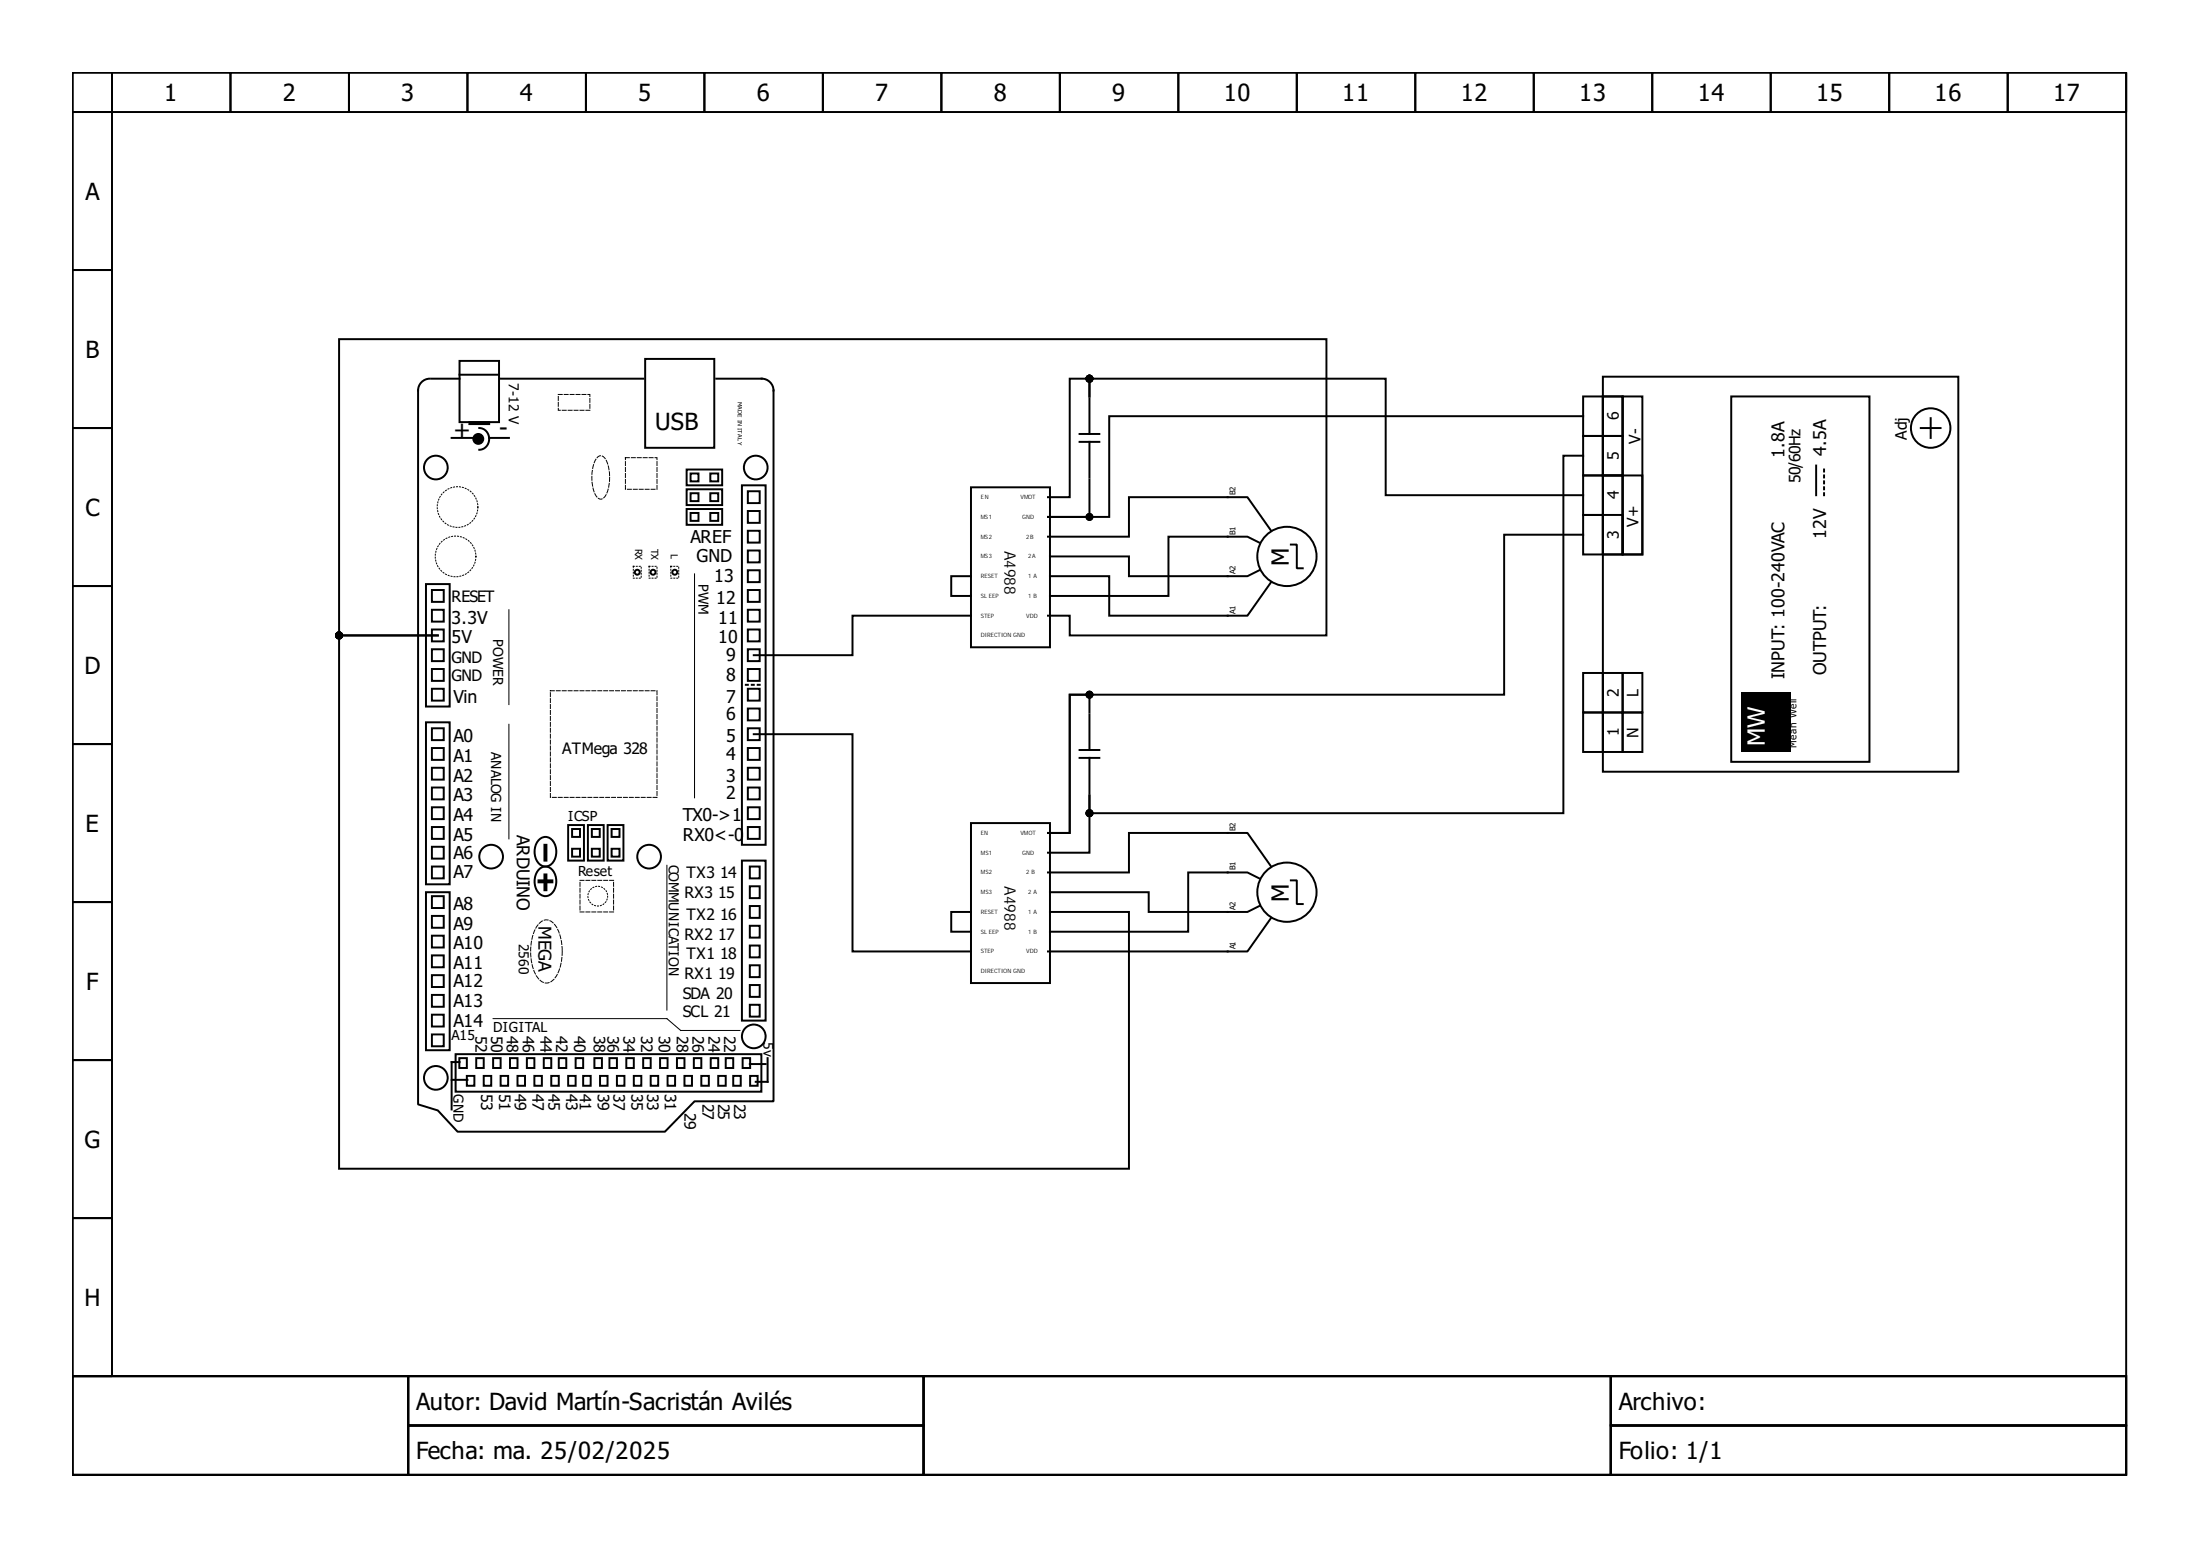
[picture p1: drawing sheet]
<svg xmlns="http://www.w3.org/2000/svg" width="297mm" height="210mm" viewBox="0 0 297 210" stroke-linecap="round" stroke-linejoin="round" font-family="sans-serif">
<g fill="none" stroke="#000" stroke-width=".27">
<path d="M9.8 9.8h277.3v176h-277.3zM9.8 9.8h5.3v5.3h-5.3zM9.8 15.1h5.3v21.4h-5.3zM15.1 9.8h16v5.3h-16zM31.1 9.8h16v5.3h-16zM47.1 9.8h16v5.3h-16zM63.1 9.8h16v5.3h-16zM79.1 9.8h16v5.3h-16zM95.1 9.8h16v5.3h-16zM111.1 9.8h16v5.3h-16zM127.1 9.8h16v5.3h-16zM143.1 9.8h16v5.3h-16z"/>
<path d="M159.1 9.8h16v5.3h-16zM175.1 9.8h16v5.3h-16zM191.1 9.8h16v5.3h-16zM207.1 9.8h16v5.3h-16zM223.1 9.8h16v5.3h-16zM239.1 9.8h16v5.3h-16zM255.1 9.8h16v5.3h-16zM271.1 9.8h16v5.3h-16zM9.8 36.5h5.3v21.3h-5.3zM9.8 57.8h5.3v21.3h-5.3zM58 51.1a1.6 1.6 0 0 0-1.6 1.6v96.4l2.7 .8 2.7 2.9h28l4-4.1h10.6v-96a1.6 1.6 0 0 0-1.6-1.6h-6.1M58.3 51.1h3.7"/>
<path d="M61 59.1h2.9M62 48.7h5.4v8.3h-5.4zM62 50.6h5.4M63.4 57h2.6v.2h-2.6zM64.7 57.8a1.47 1.47 0 0 1 1.3 1.4 1.47 1.47 0 0 1-1.3 1.5M66 59.1h2.7M67.6 51.1h19.2M87.1 48.4h9.3v12h-9.3zM145.8 58.6h2.6M145.8 59.6h2.6M147.1 53.8v4.8M147.1 59.6v4.8"/>
<path d="M9.8 79.1h5.3v21.3h-5.3zM57.5 78.8h3.2v16.6h-3.2zM58.3 79.6h1.6v1.6h-1.6zM92.7 66h4.8v2.2h-4.8zM92.7 63.4h4.8v2.1h-4.8zM92.7 68.7h4.8v2.1h-4.8zM93.2 66.6h1.1v1h-1.1zM93.2 69.2h1.1v1.1h-1.1zM93.2 63.9h1.1v1.1h-1.1zM95.9 63.9h1.1v1.1h-1.1zM95.9 66.6h1.1v1h-1.1zM95.9 69.2h1.1v1.1h-1.1z"/>
<path d="M100.2 65.5h3.2v48.5h-3.2zM101 69h1.6v1.6h-1.6zM101 71.6h1.6v1.6h-1.6zM101 66.3h1.6v1.6h-1.6zM101 77h1.6v1.6h-1.6zM101 79.6h1.6v1.6h-1.6zM101 74.3h1.6v1.6h-1.6zM131.1 65.8h10.7v21.6h-10.7zM165.8 72.4h2.6l1.6 .8M165.8 67.1h2.6l3.2 4.5M170 77l-1.6 .8h-2.6M171.6 78.6l-3.2 4.5h-2.6"/>
<path d="M174.3 73.5h.8v3.2h.8M57.5 97.5h3.2v21.9h-3.2zM58.3 82.3h1.6v1.6h-1.6zM58.3 85h1.6v1.6h-1.6zM58.3 98.3h1.6v1.6h-1.6zM58.3 90.3h1.6v1.6h-1.6zM58.3 93h1.6v1.6h-1.6zM58.3 87.6h1.6v1.6h-1.6zM101 98.3h1.6v1.6h-1.6zM101 95.6h1.6v1.6h-1.6zM101 93h1.6v1.6h-1.6zM101 90.3h1.6v1.6h-1.6z"/>
<path d="M101 85h1.6v1.6h-1.6zM101 87.6h1.6v1.6h-1.6zM101 82.3h1.6v1.6h-1.6zM147.1 96.4v4.8M9.8 100.4h5.3v21.4h-5.3zM58.3 117h1.6v1.6h-1.6zM58.3 114.3h1.6v1.6h-1.6zM58.3 101h1.6v1.6h-1.6zM58.3 106.3h1.6v1.6h-1.6zM58.3 109h1.6v1.6h-1.6zM58.3 103.6h1.6v1.6h-1.6zM58.3 111.6h1.6v1.6h-1.6z"/>
<path d="M72.7 118.8h1.9v.3h-1.9zM72.9 117.2a1.28 1.28 0 0 1 2 .8 2.3 2.3 0 0 1-.9 2.9 1.48 1.48 0 0 1-1.8-1.4 2.4 2.4 0 0 1 .7-2.3zM72.9 113.2a1.28 1.28 0 0 1 2 .8 2.3 2.3 0 0 1-.9 2.9 1.48 1.48 0 0 1-1.8-1.4 2.4 2.4 0 0 1 .7-2.3zM73.5 118h.3v2.2h-.3zM73.5 114h.3v2.2h-.3zM76.7 111.4h2.1v4.8h-2.1zM77.2 114.6h1.1v1h-1.1zM77.2 111.9h1.1v1.1h-1.1zM79.4 111.4h2.1v4.8h-2.1zM79.9 114.6h1.1v1h-1.1zM79.9 111.9h1.1v1.1h-1.1zM82 111.4h2.2v4.8h-2.2z"/>
<path d="M82.6 111.9h1v1.1h-1zM82.6 114.6h1v1h-1zM100.2 116.2h3.2v21.6h-3.2zM101 101h1.6v1.6h-1.6zM101 103.6h1.6v1.6h-1.6zM101 109h1.6v1.6h-1.6zM101 111.6h1.6v1.6h-1.6zM101 106.3h1.6v1.6h-1.6zM101.2 117h1.4v1.6h-1.4zM101.2 119.6h1.4v1.6h-1.4zM131.1 111.1h10.7v21.6h-10.7zM145.8 102.3h2.6"/>
<path d="M145.8 101.2h2.6M147.1 102.3v4.8M165.8 117.8h2.6l1.6 .8M165.8 112.4h2.6l3.2 4.6M174.3 118.8h.8v3.2h.8M9.8 121.8h5.3v21.3h-5.3zM57.5 120.4h3.2v21.4h-3.2zM58.3 123.6h1.6v1.6h-1.6zM58.3 137h1.6v1.6h-1.6zM58.3 134.3h1.6v1.6h-1.6zM58.3 129h1.6v1.6h-1.6zM58.3 126.3h1.6v1.6h-1.6z"/>
<path d="M58.3 131.6h1.6v1.6h-1.6zM58.3 139.6h1.6v1.6h-1.6zM58.3 121h1.6v1.6h-1.6zM101.2 135.6h1.4v1.6h-1.4zM101.2 122.3h1.4v1.6h-1.4zM101.2 133h1.4v1.6h-1.4zM101.2 127.6h1.4v1.6h-1.4zM101.2 125h1.4v1.6h-1.4zM101.2 130.3h1.4v1.6h-1.4zM170 122.3l-1.6 .8h-2.6M171.6 123.9l-3.2 4.5h-2.6M9.8 143.1h5.3v21.3h-5.3z"/>
<path d="M61 145.8h2.1M61.5 142.3h41.3v5.1h-41.3zM62 142.8h1v1.4h-1zM62 143.4h-1v6.4M63 145.2h1v1.4h-1zM64.3 142.8h1v1.4h-1zM65.3 145.2h1v1.4h-1zM66.6 142.8h1v1.4h-1zM67.6 145.2h1v1.4h-1zM68.9 142.8h1v1.4h-1zM69.9 145.2h1v1.4h-1zM71.1 142.8h1.1v1.4h-1.1z"/>
<path d="M72.2 145.2h1v1.4h-1zM73.4 142.8h1v1.4h-1zM74.4 145.2h1v1.4h-1zM75.4 142.8h1.1v1.4h-1.1zM76.7 145.2h1v1.4h-1zM77.7 142.8h1v1.4h-1zM78.7 145.2h1v1.4h-1zM80.3 142.8h1v1.4h-1zM81 145.2h1v1.4h-1zM82.3 142.8h1v1.4h-1zM83.3 145.2h1v1.4h-1zM84.6 142.8h1v1.4h-1z"/>
<path d="M85.6 145.2h1v1.4h-1zM86.8 142.8h1.1v1.4h-1.1zM87.9 145.2h1v1.4h-1zM89.1 142.8h1v1.4h-1zM90.1 145.2h1v1.4h-1zM91.4 142.8h1v1.4h-1zM92.4 145.2h1v1.4h-1zM93.7 142.8h1v1.4h-1zM94.7 145.2h1v1.4h-1zM96 142.8h1v1.4h-1zM97 145.2h1v1.4h-1zM98 142.8h1v1.4h-1z"/>
<path d="M99 145.2h1v1.4h-1zM100.3 142.8h1v1.4h-1zM101.2 143.6h2.2M101.3 145.2h1v1.4h-1zM103.6 142.8v3.2h-1.6M9.8 164.4h5.3v21.4h-5.3zM9.8 185.8h277.3v13.3h-277.3zM9.8 185.8h45.3v13.3h-45.3zM55.1 185.8h69.6v6.6h-69.6zM55.1 192.4h69.6v6.7h-69.6zM124.7 185.8h92.8v13.3h-92.8zM217.5 185.8h69.6v6.6h-69.6z"/>
<path d="M217.5 192.4h69.6v6.7h-69.6z"/>
<circle cx="58.8" cy="63.1" r="1.6"/>
<circle cx="86" cy="77.2" r=".33"/>
<circle cx="88.2" cy="77.2" r=".33"/>
<circle cx="91.1" cy="77.2" r=".33"/>
<circle cx="102" cy="63.1" r="1.6"/>
<circle cx="173.8" cy="75.1" r="4"/>
<circle cx="66.3" cy="115.6" r="1.6"/>
<circle cx="87.6" cy="115.6" r="1.6"/>
<circle cx="101.8" cy="139.9" r="1.6"/>
<circle cx="173.8" cy="120.4" r="4"/>
<circle cx="58.8" cy="145.5" r="1.6"/>
</g>
<path d="M75.4 53.2h4.2v2.2h-4.2zM80.8 61.6l.3-.1a1.58 1.58 0 0 1 1 1.5 5.8 5.8 0 0 1-.4 4l-.3 .3-.3 .1a1.58 1.58 0 0 1-1-1.5 5.8 5.8 0 0 1 .4-4zM84.4 61.8h4.3v4.2h-4.3zM74.3 93.2h14.4v14.4h-14.4zM78.3 118.8h4.5v4.3h-4.5zM72.9 124.5a1.28 1.28 0 0 1 2.1 .4 7.1 7.1 0 0 1 0 7.1 1.34 1.34 0 0 1-2.4 0 7.1 7.1 0 0 1 0-7.1z" fill="none" stroke="#000" stroke-width=".14" stroke-dasharray=".5 .3"/>
<path d="M93.8 77.5v30.2M68.7 82.3v12.8M68.7 97.8v15.4M90 116.8v19.5M66.6 137.5h23.4l1.9 1.6h8" fill="none" stroke="#000" stroke-width=".14"/>
<g fill="none" stroke="#000" stroke-width=".14" stroke-dasharray=".1 .3">
<path d="M85.5 76.4h1.1v1.6h-1.1zM87.6 76.4h1.1v1.6h-1.1zM90.6 76.4h1v1.6h-1z"/>
<circle cx="61.5" cy="75.1" r="2.75"/>
<circle cx="61.8" cy="68.4" r="2.75"/>
<circle cx="80.7" cy="121" r="1.33"/>
</g>
<path d="M100.7 92.4h2.1" fill="none" stroke="#000" stroke-width=".27" stroke-dasharray=".3 .5"/>
<circle cx="64.6" cy="59.2" r=".67" fill="#000" stroke="#000" stroke-width=".27"/>
<path d="M216.4 50.8h48v53.4h-48z" fill-rule="evenodd" fill="#fff" stroke="#000" stroke-width=".27"/>
<g fill="none" stroke="#000" stroke-width=".27">
<path d="M213.8 53.5h2.6v5.3h-2.6zM213.8 58.8h2.6v5.4h-2.6zM213.8 56.2h-64v13.6h-8.3h5.6v-5.1M216.4 58.8h2.7v5.4h-2.7zM216.4 53.5h2.7v10.7h-2.7zM216.4 53.5h2.7v5.3h-2.7zM219.1 53.5h2.6v21.3h-2.6zM233.7 53.5h18.7v49.3h-18.7zM259.3 57.8h2.7M260.7 56.4v2.7M131.1 77.8h-2.7v2.6h2.7M141.8 75.1h10.6v2.7h13.4"/>
<path d="M141.8 77.8h8v5.3h16M165.8 67.1h-13.4v5.3h-10.9M165.8 72.4h-8v8h-16M213.8 69.5h2.6v5.3h-2.6zM213.8 64.2h2.6v5.3h-2.6zM213.8 61.5h-2.7v48.3h-64v-2.4v7.7h-5.6M213.8 72.2h-10.7v21.6h-58.7v18.6h-2.9h2.9v-18.6h2.7v2.4M213.8 66.8h-26.7v-15.7h-40v2.4v-2.4h-2.7v16h-2.9M216.4 64.2h2.7v10.6h-2.7zM216.4 69.5h2.7v5.3h-2.7zM219.1 64.2h2.6v10.6h-2.6zM245.2 62.8v4"/>
<path d="M101.8 99.1h13.3v29.3h16M131.1 83.1h-16v5.3h-13.3M141.5 83.1h2.9v2.7h34.7v-40h-133.3v40h13.3h-13.3v72h106.6v-29.4h-10.9M213.8 90.8h2.6v5.4h-2.6zM213.8 96.2h2.6v5.3h-2.6zM216.4 90.8h2.7v5.4h-2.7zM216.4 96.2h2.7v5.3h-2.7zM219.1 96.2h2.6v5.3h-2.6zM219.1 90.8h2.6v5.4h-2.6zM165.8 112.4h-13.4v5.4h-10.9M165.8 117.8h-5.4v8h-18.6M131.1 123.1h-2.7v2.7h2.7"/>
<path d="M141.8 123.1h10.6v5.3h13.4M141.8 120.4h13.3v2.7h10.7"/>
<circle cx="260.7" cy="57.8" r="2.67"/>
</g>
<path d="M246.3 66.8v-4" fill="none" stroke="#000" stroke-width=".27" stroke-dasharray=".3 .5"/>
<path d="M235.1 93.5h6.6v8h-6.6z" fill-rule="evenodd" fill="#000"/>
<g fill="#000" stroke="#000" stroke-width=".27">
<circle cx="147.1" cy="51.1" r=".4"/>
<circle cx="147.1" cy="69.8" r=".4"/>
<circle cx="45.8" cy="85.8" r=".4"/>
<circle cx="147.1" cy="93.8" r=".4"/>
<circle cx="147.1" cy="109.8" r=".4"/>
</g>
<g font-size="3.2">
<text x="22.2" y="13.7">1</text>
<text x="38.2" y="13.7">2</text>
<text x="54.2" y="13.7">3</text>
<text x="70.2" y="13.7">4</text>
<text x="86.2" y="13.7">5</text>
<text x="102.2" y="13.7">6</text>
<text x="118.2" y="13.7">7</text>
<text x="134.2" y="13.7">8</text>
<text x="150.2" y="13.7">9</text>
<text x="165.2" y="13.7">10</text>
<text x="181.2" y="13.7">11</text>
<text x="197.2" y="13.7">12</text>
<text x="213.2" y="13.7">13</text>
<text x="229.2" y="13.7">14</text>
<text x="245.2" y="13.7">15</text>
<text x="261.2" y="13.7">16</text>
<text x="277.2" y="13.7">17</text>
<text x="11.5" y="27">A</text>
<text x="11.5" y="48.3">B</text>
<text x="61.2" y="59.1">+</text>
<text x="67.4" y="58.8">-</text>
<text x="88.4" y="58">USB</text>
<text x="11.5" y="69.6">C</text>
<text x="174" y="76.4" transform="rotate(-90 174 76.4)">M</text>
<text x="11.4" y="91">D</text>
<text x="11.5" y="112.3">E</text>
<text x="174" y="121.8" transform="rotate(-90 174 121.8)">M</text>
<text x="11.7" y="133.6">F</text>
<text x="11.4" y="155">G</text>
<text x="11.4" y="176.3">H</text>
<text x="56.2" y="190.3">Autor: David Martín-Sacristán Avilés</text>
<text x="218.6" y="190.3">Archivo:</text>
<text x="56.2" y="197">Fecha: ma. 25/02/2025</text>
<text x="218.6" y="197">Folio: 1/1</text>
</g>
<g font-size="3.2" fill="#fff">
<text x="238.3" y="100.7" transform="rotate(-90 238.3 100.7)">MW</text>
<text x="241.2" y="97.2" transform="rotate(-90 241.2 97.2)">X Devices</text>
</g>
<g font-size="2.4">
<text x="240.9" y="61.8" transform="rotate(-90 240.9 61.8)">1.8A</text>
<text x="246.5" y="61.5" transform="rotate(-90 246.5 61.5)">4.5A</text>
<text x="93.2" y="73.2">AREF</text>
<text x="94" y="75.9">GND</text>
<text x="246.5" y="72.7" transform="rotate(-90 246.5 72.7)">12V</text>
<text x="96.4" y="78.6">13</text>
<text x="96.7" y="81.5">12</text>
<text x="61" y="84.2">3.3V</text>
<text x="61" y="86.8">5V</text>
<text x="97" y="86.8">10</text>
<text x="97" y="84.2">11</text>
<text x="98" y="89.2">9</text>
<text x="61.2" y="94.8">Vin</text>
<text x="98" y="91.9">8</text>
<text x="98" y="94.8">7</text>
<text x="240.9" y="91.6" transform="rotate(-90 240.9 91.6)">INPUT: 100-240VAC</text>
<text x="246.5" y="91.1" transform="rotate(-90 246.5 91.1)">OUTPUT:</text>
<text x="61.2" y="100.2">A0</text>
<text x="98" y="100.2">5</text>
<text x="98" y="97.2">6</text>
<text x="61.2" y="105.5">A2</text>
<text x="61.2" y="102.8">A1</text>
<text x="98" y="102.6">4</text>
<text x="98" y="105.5">3</text>
<text x="98" y="107.9">2</text>
<text x="61.2" y="113.5">A5</text>
<text x="61.2" y="110.8">A4</text>
<text x="61.2" y="108.2">A3</text>
<text x="69.8" y="112.7" transform="rotate(90 69.8 112.7)">ARDUINO</text>
<text x="92.2" y="110.8">TX0-&gt;1</text>
<text x="92.2" y="113.5">RX0&lt;-0</text>
<text x="61.2" y="115.9">A6</text>
<text x="61.2" y="118.6">A7</text>
<text x="61.2" y="125.5">A9</text>
<text x="61.2" y="122.8">A8</text>
<text x="72.7" y="125" transform="rotate(90 72.7 125)">MEGA</text>
<text x="61.2" y="130.8">A11</text>
<text x="61.2" y="128.2">A10</text>
<text x="61.2" y="133.2">A12</text>
<text x="61.2" y="135.9">A13</text>
<text x="61.2" y="138.6">A14</text>
</g>
<g font-size="2.1">
<text x="218.6" y="56.7" transform="rotate(-90 218.6 56.7)">6</text>
<text x="221.5" y="59.9" transform="rotate(-90 221.5 59.9)">V-</text>
<text x="257.5" y="59.4" transform="rotate(-90 257.5 59.4)">Adj</text>
<text x="218.6" y="62" transform="rotate(-90 218.6 62)">5</text>
<text x="243.1" y="65.2" transform="rotate(-90 243.1 65.2)">50/60Hz</text>
<text x="218.6" y="67.4" transform="rotate(-90 218.6 67.4)">4</text>
<text x="221.2" y="71.1" transform="rotate(-90 221.2 71.1)">V+</text>
<text x="135.6" y="74.3" transform="rotate(90 135.6 74.3)">A4988</text>
<text x="218.6" y="72.7" transform="rotate(-90 218.6 72.7)">3</text>
<text x="61" y="81.2">RESET</text>
<text x="61" y="89.5">GND</text>
<text x="61" y="91.9">GND</text>
<text x="218.6" y="94" transform="rotate(-90 218.6 94)">2</text>
<text x="221.2" y="94" transform="rotate(-90 221.2 94)">L</text>
<text x="75.9" y="101.8">ATMega 328</text>
<text x="218.6" y="99.4" transform="rotate(-90 218.6 99.4)">1</text>
<text x="221.2" y="99.6" transform="rotate(-90 221.2 99.6)">N</text>
<text x="92.7" y="118.6">TX3</text>
<text x="97.2" y="118.6">14</text>
<text x="135.6" y="119.6" transform="rotate(90 135.6 119.6)">A4988</text>
<text x="92.4" y="121.2">RX3</text>
<text x="92.7" y="124.2">TX2</text>
<text x="97" y="121.2">15</text>
<text x="97.2" y="124.2">16</text>
<text x="92.4" y="126.8">RX2</text>
<text x="92.7" y="129.5">TX1</text>
<text x="97" y="126.8">17</text>
<text x="97.2" y="129.5">18</text>
<text x="92.2" y="134.8">SDA 20</text>
<text x="92.2" y="137.2">SCL 21</text>
<text x="92.4" y="132.2">RX1</text>
<text x="97" y="132.2">19</text>
<text x="64.2" y="139.9" transform="rotate(90 64.2 139.9)">52</text>
<text x="66.3" y="139.9" transform="rotate(90 66.3 139.9)">50</text>
<text x="68.4" y="139.9" transform="rotate(90 68.4 139.9)">48</text>
<text x="70.6" y="139.9" transform="rotate(90 70.6 139.9)">46</text>
<text x="73" y="139.9" transform="rotate(90 73 139.9)">44</text>
<text x="75.1" y="139.9" transform="rotate(90 75.1 139.9)">42</text>
<text x="77.5" y="139.9" transform="rotate(90 77.5 139.9)">40</text>
<text x="80.2" y="139.9" transform="rotate(90 80.2 139.9)">38</text>
<text x="82" y="139.9" transform="rotate(90 82 139.9)">36</text>
<text x="84.2" y="139.9" transform="rotate(90 84.2 139.9)">34</text>
<text x="86.6" y="139.9" transform="rotate(90 86.6 139.9)">32</text>
<text x="89" y="139.9" transform="rotate(90 89 139.9)">30</text>
<text x="91.4" y="139.9" transform="rotate(90 91.4 139.9)">28</text>
<text x="93.5" y="139.9" transform="rotate(90 93.5 139.9)">26</text>
<text x="95.6" y="139.9" transform="rotate(90 95.6 139.9)">24</text>
<text x="97.8" y="139.9" transform="rotate(90 97.8 139.9)">22</text>
<text x="65" y="147.6" transform="rotate(90 65 147.6)">53</text>
<text x="67.4" y="147.6" transform="rotate(90 67.4 147.6)">51</text>
<text x="69.5" y="147.6" transform="rotate(90 69.5 147.6)">49</text>
<text x="71.9" y="147.6" transform="rotate(90 71.9 147.6)">47</text>
<text x="74" y="147.6" transform="rotate(90 74 147.6)">45</text>
<text x="76.4" y="147.6" transform="rotate(90 76.4 147.6)">43</text>
<text x="78.3" y="147.6" transform="rotate(90 78.3 147.6)">41</text>
<text x="80.7" y="147.6" transform="rotate(90 80.7 147.6)">39</text>
<text x="82.8" y="147.6" transform="rotate(90 82.8 147.6)">37</text>
<text x="85.2" y="147.6" transform="rotate(90 85.2 147.6)">35</text>
<text x="87.4" y="147.6" transform="rotate(90 87.4 147.6)">33</text>
<text x="89.8" y="147.6" transform="rotate(90 89.8 147.6)">31</text>
<text x="94.8" y="149" transform="rotate(90 94.8 149)">27</text>
<text x="97" y="149" transform="rotate(90 97 149)">25</text>
<text x="99.1" y="149" transform="rotate(90 99.1 149)">23</text>
<text x="92.4" y="150.3" transform="rotate(90 92.4 150.3)">29</text>
</g>
<g font-size="1.9">
<text x="68.7" y="51.6" transform="rotate(90 68.7 51.6)">7-12 V</text>
<text x="94.3" y="78.8" transform="rotate(90 94.3 78.8)">PWM</text>
<text x="66.6" y="86.3" transform="rotate(90 66.6 86.3)">POWER</text>
<text x="66.3" y="101.5" transform="rotate(90 66.3 101.5)">ANALOG IN</text>
<text x="76.7" y="110.8">ICSP</text>
<text x="78" y="118.3">Reset</text>
<text x="90.3" y="116.7" transform="rotate(90 90.3 116.7)">COMMUNICATION</text>
<text x="70" y="127.4" transform="rotate(90 70 127.4)">2560</text>
<text x="61" y="140.4">A15</text>
<text x="66.6" y="139.4">DIGITAL</text>
<text x="103.1" y="140.7" transform="rotate(90 103.1 140.7)">5v</text>
<text x="61.2" y="147.6" transform="rotate(90 61.2 147.6)">GND</text>
</g>
<g font-size="1.3">
<text x="85.8" y="74" transform="rotate(90 85.8 74)">RX</text>
<text x="87.9" y="74" transform="rotate(90 87.9 74)">TX</text>
<text x="90.6" y="74.8" transform="rotate(90 90.6 74.8)">L</text>
<text x="242.5" y="101" transform="rotate(-90 242.5 101)">Mean Well</text>
</g>
<g font-size="1.1">
<text x="166.8" y="66.8" transform="rotate(-90 166.8 66.8)">B2</text>
<text x="166.8" y="72.2" transform="rotate(-90 166.8 72.2)">B1</text>
<text x="166.8" y="77.5" transform="rotate(-90 166.8 77.5)">A2</text>
<text x="166.8" y="82.8" transform="rotate(-90 166.8 82.8)">A1</text>
<text x="166.8" y="112.1" transform="rotate(-90 166.8 112.1)">B2</text>
<text x="166.8" y="117.5" transform="rotate(-90 166.8 117.5)">B1</text>
<text x="166.8" y="122.8" transform="rotate(-90 166.8 122.8)">A2</text>
<text x="166.8" y="128.2" transform="rotate(-90 166.8 128.2)">A1</text>
</g>
<g font-size=".8">
<text x="99.6" y="54.3" transform="rotate(90 99.6 54.3)">MADE IN ITALY</text>
<text x="132.4" y="70">MS1</text>
<text x="132.4" y="67.4">EN</text>
<text x="137.8" y="67.4">VMOT</text>
<text x="138" y="70">GND</text>
<text x="132.4" y="72.7">MS2</text>
<text x="132.4" y="75.4">MS3</text>
<text x="138.6" y="72.7">2B</text>
<text x="138.8" y="75.4">2A</text>
<text x="132.4" y="80.7">SL EEP</text>
<text x="132.4" y="78">RESET</text>
<text x="132.4" y="83.4">STEP</text>
<text x="138.6" y="83.4">VDD</text>
<text x="138.8" y="78">1 A</text>
<text x="138.8" y="80.7">1 B</text>
<text x="132.4" y="86">DIRECTION GND</text>
<text x="132.4" y="112.7">EN</text>
<text x="137.8" y="112.7">VMOT</text>
<text x="132.4" y="118">MS2</text>
<text x="132.4" y="115.4">MS1</text>
<text x="138" y="115.4">GND</text>
<text x="138.6" y="118">2 B</text>
<text x="132.4" y="120.7">MS3</text>
<text x="132.4" y="123.4">RESET</text>
<text x="138.8" y="120.7">2 A</text>
<text x="138.8" y="123.4">1 A</text>
<text x="132.4" y="131.4">DIRECTION GND</text>
<text x="132.4" y="126">SL EEP</text>
<text x="132.4" y="128.7">STEP</text>
<text x="138.6" y="128.7">VDD</text>
<text x="138.8" y="126">1 B</text>
</g>
</svg>
